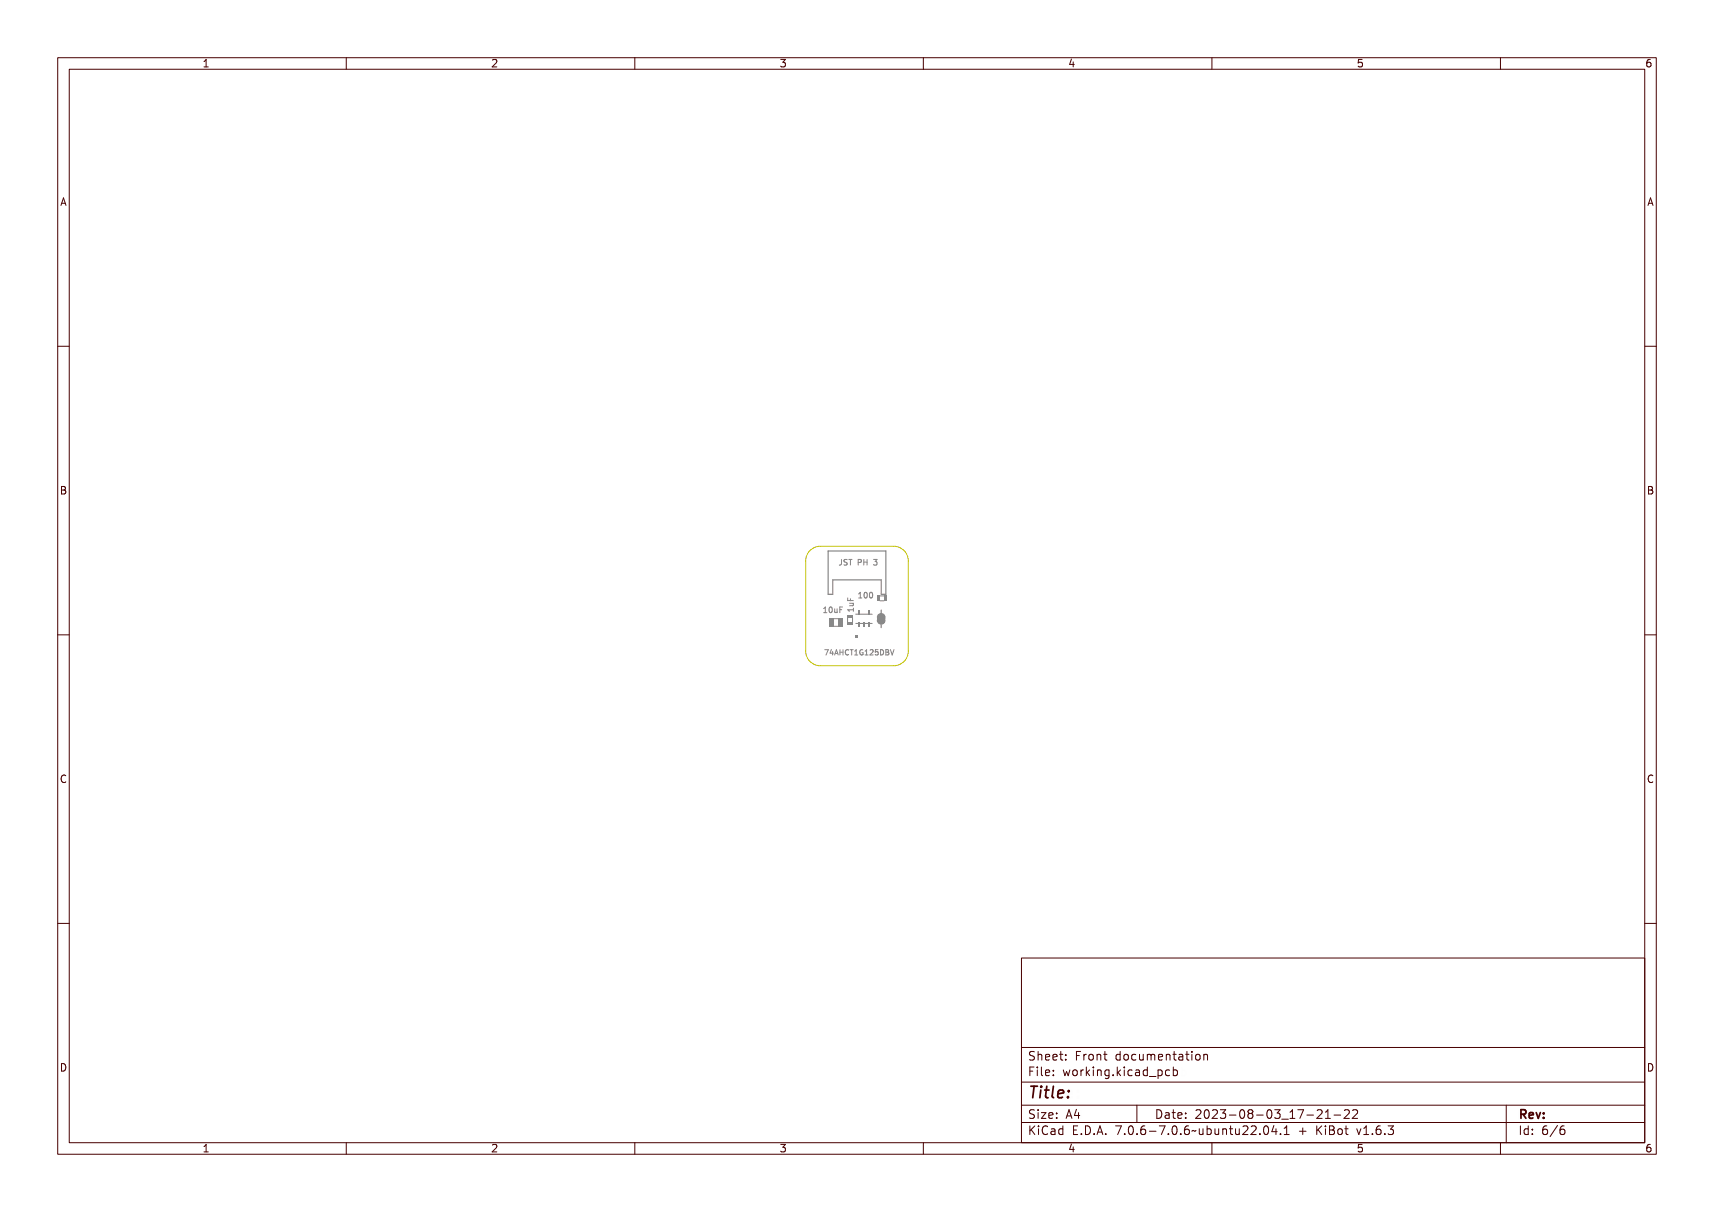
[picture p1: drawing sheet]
<svg xmlns="http://www.w3.org/2000/svg" width="297mm" height="210mm" viewBox="0 0 297 210" stroke-linecap="round" stroke-linejoin="round" font-family="sans-serif">
<g fill="none" stroke="#848484" stroke-width=".17">
<path d="M145.5 97h.4v.6a.28 .28 0 0 1-.2 .4 .28 .28 0 0 1-.3-.2 .22 .22 0 0 0 .2 .1 .22 .22 0 0 0 .2-.3v-.5h-.3zM146.2 97.1l.3-.1h.2l-.1 .1a.19 .19 0 0 0-.2-.1 .19 .19 0 0 0-.1 .3 .19 .19 0 0 0 .2 .1 .3 .3 0 0 1 .2 .5 .3 .3 0 0 1-.5-.1 .22 .22 0 0 0 .3 .1 .22 .22 0 0 0 .1-.3 .31 .31 0 0 1-.4-.2 .31 .31 0 0 1 0-.3zM146.9 97h.7v.1h-.3v.9h-.1v-.9h-.3zM148.5 97h.3a.31 .31 0 0 1 .3 .4 .31 .31 0 0 1-.4 .2v.4h-.2zM148.7 97.1h.1a.18 .18 0 0 1 .2 .2 .18 .18 0 0 1-.2 .2h-.1zM149.3 97h.1v.4h.4v-.4h.1v1h-.1v-.5h-.4v.5h-.1zM150.9 97a.29 .29 0 0 1 .4 0 .29 .29 0 0 1 0 .4 .3 .3 0 0 1 0 .5 .3 .3 0 0 1-.4-.1 .22 .22 0 0 0 .3 .1 .22 .22 0 0 0 .1-.3 .22 .22 0 0 0-.3-.1l.1-.1a.17 .17 0 0 0 .2-.2 .17 .17 0 0 0-.3-.1h-.1zM151.4 96.9h.6l-.4 .4M151.9 97.4l.1 .1-.1 .4M142.8 112.6h.6l-.4 .9h-.1l.3-.8h-.4zM143.2 105.3l.3-.1v.9h.2v.1h-.5v-.1h.2v-.7h-.2zM143.9 112.6h.1v.6h.1l-.1 .3h-.1v-.2h-.4z"/>
<path d="M143.9 112.7v.5h-.3zM144 105.3h.1a.46 .46 0 0 1 .4 .4 .46 .46 0 0 1-.4 .5l-.2-.3zM144.1 105.4a.39 .39 0 0 1 .3 .3 .39 .39 0 0 1-.3 .4l-.1-.4zM144.5 112.6h.1l.3 .9h-.1l-.1-.2h-.3v.2h-.2zM144.6 112.7l.1 .5h-.3zM144.7 105.5h.1v.5l.2 .1 .1-.1v-.5h.2v.7l-.2-.1a.23 .23 0 0 1-.3 .1 .23 .23 0 0 1-.1-.3zM145 112.6h.1v.4h.4v-.4h.1v.9h-.1v-.4h-.4v.4h-.1zM145.5 105.2h.6v.1h-.5v.3h.4v.1h-.4v.5h-.1zM145.9 112.7l.3-.1 .1 .2a.32 .32 0 0 0-.4 .3 .32 .32 0 0 0 .4 .3v.1a.45 .45 0 0 1-.5-.2 .45 .45 0 0 1 .1-.6zM146.5 112.6h.6v.1h-.2v.8h-.2v-.8h-.2zM146.9 107.1v.7M147 105.6h.8v-.2h.1v.6h-.1v-.2h-.7v.2h-.1z"/>
<path d="M147 103.9h.1v.4h.2v-.4h.2v.4h.4v.1h-.9zM147.2 104.7h.7l-.1 .1a.23 .23 0 0 1 .1 .3 .23 .23 0 0 1-.3 .1h-.4v-.1h.5l.1-.1-.1-.2h-.5zM147.3 112.7l.3-.1v.8h.2v.1h-.5v-.1h.2v-.7l-.2 .1zM147.7 107.1v.7M148.1 112.7l.3-.1 .1 .2a.32 .32 0 0 0-.4 .2 .32 .32 0 0 0 .3 .4l-.1-.3h.3v.4a.41 .41 0 0 1-.6-.1 .41 .41 0 0 1 0-.5zM148.8 112.7l.3-.1v.8h.2v.1h-.5v-.1h.2v-.7l-.2 .1zM149.2 102.7h.4v.8h.2v.2h-.6v-.2h.2v-.7l-.2 .1zM149.5 112.7a.33 .33 0 0 1 .5 .1 .33 .33 0 0 1-.2 .4l-.2 .2h.4v.1h-.5l.3-.4a.22 .22 0 0 0 0-.4 .22 .22 0 0 0-.3 .1zM150 102.8l.1-.1a.46 .46 0 0 1 .5 .5 .46 .46 0 0 1-.5 .4l-.1-.2zM150.2 102.8a.39 .39 0 0 1 .2 .4 .39 .39 0 0 1-.2 .3l-.1-.3zM150.3 112.6h.4v.1h-.3v.3a.3 .3 0 0 1 .3 .1 .3 .3 0 0 1-.1 .4 .3 .3 0 0 1-.4-.1 .23 .23 0 0 0 .3 0 .23 .23 0 0 0 .1-.3 .23 .23 0 0 0-.3 0zM150.8 102.8l.1-.1a.46 .46 0 0 1 .4 .5 .46 .46 0 0 1-.4 .4l-.2-.2z"/>
<path d="M150.9 112.6a.46 .46 0 0 1 .6 .5 .46 .46 0 0 1-.6 .4zM151 102.8a.39 .39 0 0 1 .2 .4 .39 .39 0 0 1-.2 .3l-.1-.3zM151.1 112.7a.35 .35 0 0 1 .3 .4 .35 .35 0 0 1-.3 .3zM151.7 112.6h.3a.22 .22 0 0 1 .2 .2 .22 .22 0 0 1-.1 .3 .25 .25 0 0 1 .2 .3 .25 .25 0 0 1-.3 .1h-.3zM151.8 113.1h.2a.17 .17 0 0 1 .2 .2 .17 .17 0 0 1-.2 .1h-.2zM151.8 112.7h.2a.14 .14 0 0 1 .1 .2 .14 .14 0 0 1-.1 .1h-.2zM152.4 112.6h.1l.2 .8 .2-.8h.2l-.3 .9h-.2zM153.5 112.6h.3l.2 .1-.2 .3 .2 .1v.2l-.1 .2h-.4zM153.5 113h.3M154.3 112.6l.3 .9 .3-.9"/>
<circle cx="144.2" cy="105.7" r=".09"/>
<circle cx="150.2" cy="103.2" r=".09"/>
<circle cx="151" cy="103.2" r=".09"/>
</g>
<g fill="#848484">
<path d="M146.8 106.6h1v.5h-1z" fill-rule="evenodd"/>
<path d="M146.8 107.7h1v.5h-1z" fill-rule="evenodd"/>
</g>
<path d="M144.5 108.5h.8M144.5 107.2h.7" fill="none" stroke="#848484" stroke-width=".17"/>
<g fill="#848484">
<path d="M145.2 107.1h.8v1.5h-.8z" fill-rule="evenodd"/>
<path d="M143.8 107.1h.7v1.5h-.7z" fill-rule="evenodd"/>
</g>
<path d="M143.5 95.5h10v7.5h-.8v-2.5h-8.4v2.5h-.8zM152.7 105.7v.5M152.7 108.2v.6" fill="none" stroke="#848484" stroke-width=".2"/>
<path d="M152.6 107l.1-.2 .1 .2M152.6 107.5l.1 .1 .1-.1" fill="none" stroke="#848484" stroke-width="1.3"/>
<path d="M148.3 106.4h2.8M148.3 108h2.8" fill="none" stroke="#848484" stroke-width=".17"/>
<g fill="#848484">
<path d="M148.6 105.8h.3v.7h-.3z" fill-rule="evenodd"/>
<path d="M148.6 107.9h.3v.7h-.3z" fill-rule="evenodd"/>
<path d="M149.5 107.9h.4v.7h-.4z" fill-rule="evenodd"/>
<path d="M150.5 105.8h.3v.8h-.3z" fill-rule="evenodd"/>
<path d="M150.5 107.9h.3v.7h-.3z" fill-rule="evenodd"/>
</g>
<path d="M152.5 104.1h.7M152.5 103.3h.7" fill="none" stroke="#848484" stroke-width=".17"/>
<g fill="#848484">
<path d="M153.2 103.2h.5v1h-.5z" fill-rule="evenodd"/>
<path d="M152 103.2h.5v1h-.5z" fill-rule="evenodd"/>
<path d="M148.2 110h.6v.5h-.6z" fill-rule="evenodd"/>
</g>
<path d="M140.2 95.6a2.54 2.54 0 0 1 2-.9h12.7a2.54 2.54 0 0 1 2.5 2.5v15.6a2.54 2.54 0 0 1-2.5 2.6h-12.7a2.54 2.54 0 0 1-2.6-2.6v-15.6l.1-.6z" fill="none" stroke="#c2c200" stroke-width=".17"/>
<g fill="none" stroke="#480000" stroke-width=".17">
<path d="M10 10h277v190h-277zM12 12h273v186h-273zM60 10v2M110 10v2M160 10v2M210 10v2M260 10v2M10 60h2M285 60h2M10 110h2M285 110h2M10 160h2"/>
<path d="M285 160h2M177 166h108v32h-108zM60 198v2M110 198v2M160 198v2M177 181.5h108M177 187.5h108M177 191.5h108M177 194.5h108M178.1 195.2h.2v.6l.6-.6h.3l-.6 .6 .6 .8h-.2l-.5-.7-.2 .2v.5h-.2zM178.2 185h.9v.2h-.7v.4h.6v.2h-.6v.7h-.2zM178.3 182.4l.5-.1h.2v.2a.31 .31 0 0 0-.5-.1 .31 .31 0 0 0 0 .5 .5 .5 0 0 1 .6 .6 .5 .5 0 0 1-.8 .2l-.1-.2a.34 .34 0 0 0 .4 .1 .34 .34 0 0 0 .1-.5 .47 .47 0 0 1-.5-.2 .47 .47 0 0 1 .1-.5z"/>
<path d="M178.3 192.5l.5-.1h.2v.2a.31 .31 0 0 0-.5-.1 .31 .31 0 0 0 0 .5 .5 .5 0 0 1 .6 .6 .5 .5 0 0 1-.8 .2l-.1-.2a.34 .34 0 0 0 .4 .1 .34 .34 0 0 0 .1-.5 .47 .47 0 0 1-.5-.2 .47 .47 0 0 1 .1-.5zM179.4 182.2h.2v.6a.35 .35 0 0 1 .4-.1 .35 .35 0 0 1 .2 .4v.6h-.2v-.8h-.4v.8h-.2zM179.5 185.4h.4v.9h.4v.2h-.9v-.2h.3v-.8h-.2zM179.5 192.8h.4v.9h.4v.1h-.9v-.1h.3v-.8h-.2zM179.5 195.6h.4v.9h.4v.1h-.9v-.1h.3v-.8h-.2zM179.7 184.9h.2v.3h-.2zM179.7 192.3h.2v.3h-.2zM179.7 195.1h.2v.3h-.2zM180.6 184.9h.4v1.3l.4 .1v.2l-.5-.2v-1.2h-.3zM180.6 192.8h.8v.1l-.6 .8h.6v.1h-.8v-.1l.6-.8h-.6zM180.7 182.8a.49 .49 0 0 1 .6-.1 .49 .49 0 0 1 .2 .5h-.8a.42 .42 0 0 0 .3 .4 .42 .42 0 0 0 .4-.1v.2a.6 .6 0 0 1-.8-.1 .6 .6 0 0 1 .1-.8zM180.7 195.4l.5-.2h.3v.2a.43 .43 0 0 0-.6 0 .43 .43 0 0 0-.2 .5 .43 .43 0 0 0 .2 .5 .43 .43 0 0 0 .6 0v.2a.66 .66 0 0 1-.8-.1 .66 .66 0 0 1-.1-.8z"/>
<path d="M180.8 182.9l.4-.1 .1 .3h-.6zM181.8 195.6h.2a.45 .45 0 0 1 .5 0 .45 .45 0 0 1 .1 .4v.6h-.1v-.1a.38 .38 0 0 1-.5 .2 .38 .38 0 0 1-.2-.5 .38 .38 0 0 1 .4-.2h.3a.35 .35 0 0 0-.3-.4 .35 .35 0 0 0-.4 .2zM181.9 182.8a.49 .49 0 0 1 .6-.1 .49 .49 0 0 1 .2 .5h-.8a.42 .42 0 0 0 .3 .4 .42 .42 0 0 0 .5-.1v.2a.6 .6 0 0 1-.9-.1 .6 .6 0 0 1 .1-.8zM181.9 185.5a.49 .49 0 0 1 .6-.1 .49 .49 0 0 1 .2 .5h-.8a.42 .42 0 0 0 .3 .4 .42 .42 0 0 0 .5-.1v.2a.6 .6 0 0 1-.9-.1 .6 .6 0 0 1 .1-.8zM181.9 192.9a.49 .49 0 0 1 .6-.1 .49 .49 0 0 1 .2 .5h-.8a.42 .42 0 0 0 .3 .4 .42 .42 0 0 0 .5-.1v.2a.6 .6 0 0 1-.9-.1 .6 .6 0 0 1 .1-.8zM182 196.2l.5-.1a.31 .31 0 0 1-.2 .4 .31 .31 0 0 1-.4-.1zM182 182.9l.4-.1 .1 .3h-.6zM182 185.6l.4-.1 .1 .3h-.6zM182 193l.4-.1 .1 .3h-.6zM183 195.7l.4-.2 .2 .2v-.6h.2v1.5h-.2v-.1a.42 .42 0 0 1-.5 .1 .42 .42 0 0 1-.2-.5zM183.2 195.8l.1-.1a.4 .4 0 0 1 .3 .4 .4 .4 0 0 1-.3 .4l-.2-.2zM183.2 182.3h.2v.4h.4v.1h-.4l.1 .8h.3v.1h-.2a.3 .3 0 0 1-.4-.3v-.6h-.3v-.1h.3z"/>
<path d="M183.3 185.4h.2v.3h-.2zM183.3 186.2h.2v.3h-.2zM183.3 192.8h.2v.3h-.2zM183.3 193.6h.2v.2h-.2zM184.5 182.7h.2v.3h-.2zM184.5 183.5h.2v.2h-.2zM185.2 185.4h.2l.2 .8 .1-.5h.2l.2 .5 .1-.8h.2l-.2 1.1h-.2l-.2-.7-.2 .7h-.1zM185.4 195.2h.9v.2h-.7v.4h.6v.2h-.6v.5h.7v.1h-.9zM185.7 192.4h.2l.5 1.4h-.2l-.1-.3h-.5l-.1 .3h-.2zM185.8 192.6l.2 .7h-.4zM186.6 182.3h.9v.2h-.7v.4h.6v.2h-.6v.6h-.2zM186.7 185.5a.52 .52 0 0 1 .8 .4 .52 .52 0 0 1-.8 .4l-.1-.4z"/>
<path d="M186.8 185.6l.1-.1a.39 .39 0 0 1 .4 .4 .39 .39 0 0 1-.4 .4l-.1-.2zM186.9 196.4h.2v.2h-.2zM187.1 192.4h.2v.9h.2v.2h-.2v.3h-.2v-.3h-.6v-.2zM187.1 192.6v.7h-.4zM187.8 195.2a.76 .76 0 0 1 .9 .7 .76 .76 0 0 1-.9 .7zM188 195.4a.57 .57 0 0 1 .5 .5 .57 .57 0 0 1-.5 .6zM188 182.7h.2v.2a.3 .3 0 0 1 .3-.3 .3 .3 0 0 1 .3 .3 .37 .37 0 0 0-.5-.1 .37 .37 0 0 0-.1 .4v.5h-.2zM188 185.4h.2v.2a.3 .3 0 0 1 .3-.3 .3 .3 0 0 1 .3 .3 .37 .37 0 0 0-.5-.1 .37 .37 0 0 0-.1 .4v.6h-.2zM189.1 184.9h.1v.9l.5-.4h.2l-.4 .4 .5 .7h-.2l-.4-.6-.2 .1v.5h-.1zM189.1 182.8a.52 .52 0 0 1 .8 .4 .52 .52 0 0 1-.8 .4l-.1-.4zM189.2 182.9l.1-.1a.39 .39 0 0 1 .4 .4 .39 .39 0 0 1-.4 .4l-.1-.2zM189.3 196.4h.3v.2h-.3z"/>
<path d="M190.2 182.7h.2v.1a.35 .35 0 0 1 .4-.1 .35 .35 0 0 1 .3 .4v.6h-.2l-.1-.8h-.3l-.1 .8h-.2zM190.3 185.4h.4v.9h.4v.2h-.9v-.2h.4v-.8h-.3zM190.5 195.2h.3l.4 1.4h-.2l-.1-.3h-.5l-.1 .3h-.2zM190.6 184.9h.1v.3h-.1zM190.6 195.4l.2 .7h-.4zM191.4 185.4h.2v.1a.35 .35 0 0 1 .4-.1 .35 .35 0 0 1 .3 .4v.7h-.2l-.1-.9h-.3l-.1 .9h-.2zM191.7 182.3h.1v.4h.4v.1h-.4l.1 .8h.3v.1h-.2a.3 .3 0 0 1-.3-.3v-.6h-.3v-.1h.3zM191.7 196.4h.3v.2h-.3zM192.7 185.5l.3-.2 .3 .2v-.1h.2v1a.53 .53 0 0 1-.8 .4v-.2a.36 .36 0 0 0 .4 .1 .36 .36 0 0 0 .2-.4l-.1 .1a.53 .53 0 0 1-.7-.3 .53 .53 0 0 1 .2-.6zM192.8 185.6l.1-.1a.39 .39 0 0 1 .4 .4 .39 .39 0 0 1-.4 .4l-.1-.2zM193.8 195.2h.9l-.5 1.4h-.2l.5-1.2h-.7zM193.9 182.8l.3-.2 .3 .2v-.6h.2v1.5h-.2v-.1a.42 .42 0 0 1-.6 .1 .42 .42 0 0 1-.1-.5z"/>
<path d="M194.1 182.8a.4 .4 0 0 1 .4 .4 .4 .4 0 0 1-.4 .4l-.2-.4zM194.1 186.2h.3v.3h-.3zM195.1 184.9h.2v.9l.4-.4h.3l-.5 .4 .5 .7h-.2l-.4-.6-.1 .1v.5h-.2zM195.1 182.8a.52 .52 0 0 1 .8 .4 .52 .52 0 0 1-.8 .4l-.1-.4zM195.2 182.9l.1-.1a.39 .39 0 0 1 .4 .4 .39 .39 0 0 1-.4 .4l-.1-.2zM195.3 196.4h.3v.2h-.3zM196.3 185.4h.5v.9h.3v.2h-.9v-.2h.4v-.8h-.3zM196.3 195.4a.5 .5 0 0 1 .7-.1 .5 .5 0 0 1 .1 .6 .52 .52 0 0 1-.4 .8 .52 .52 0 0 1-.5-.8zM196.4 182.8a.39 .39 0 0 1 .4-.2 .39 .39 0 0 1 .3 .3 .4 .4 0 0 0-.6 0 .4 .4 0 0 0 0 .6 .4 .4 0 0 0 .6 0 .41 .41 0 0 1-.4 .3 .41 .41 0 0 1-.4-.3v-.5zM196.5 195.4a.57 .57 0 0 1 .4 .9l-.3 .2a.86 .86 0 0 1-.1-1.1zM196.6 184.9h.2v.3h-.2zM197 191.5v3"/>
<path d="M197.4 182.7h.2v.8l.2 .1 .3-.2v-.7h.2v1h-.2v-.1a.35 .35 0 0 1-.4 .2 .35 .35 0 0 1-.3-.5zM197.6 185.5a.39 .39 0 0 1 .4-.2 .39 .39 0 0 1 .3 .3 .4 .4 0 0 0-.6 0 .4 .4 0 0 0 0 .6 .4 .4 0 0 0 .6 0 .41 .41 0 0 1-.4 .3 .41 .41 0 0 1-.4-.3v-.5zM197.7 196.4h.3v.2h-.3zM198.6 182.7h.1l.2-.1a.22 .22 0 0 0 .2 .2 .22 .22 0 0 0 .2-.2l.2 .3 .1 .8h-.2v-.8l-.1-.1-.2 .1v.8h-.1v-.8l-.2-.1-.1 .1v.8h-.1zM198.7 185.4h.1a.45 .45 0 0 1 .5 0 .45 .45 0 0 1 .2 .4v.7h-.2v-.2a.38 .38 0 0 1-.5 .2 .38 .38 0 0 1-.2-.5 .38 .38 0 0 1 .5-.2h.2a.35 .35 0 0 0-.3-.4 .35 .35 0 0 0-.3 .2zM198.7 195.4l.5-.2h.2v.2a.43 .43 0 0 0-.5 0 .43 .43 0 0 0-.1 .5 .48 .48 0 0 1 .7 0 .48 .48 0 0 1-.1 .7 .48 .48 0 0 1-.7-.1l-.1-.6zM198.8 186l.5-.1a.31 .31 0 0 1-.1 .4 .31 .31 0 0 1-.4-.1zM198.9 195.9a.29 .29 0 0 1 .4 .1 .29 .29 0 0 1-.1 .4 .29 .29 0 0 1-.4-.1zM199.9 185.5l.3-.2 .3 .2v-.6h.2v1.6h-.2v-.2a.42 .42 0 0 1-.5 .1 .42 .42 0 0 1-.2-.5zM199.9 182.8a.49 .49 0 0 1 .6-.1 .49 .49 0 0 1 .2 .5h-.7a.42 .42 0 0 0 .2 .4 .42 .42 0 0 0 .5-.1v.2a.6 .6 0 0 1-.8-.1 .6 .6 0 0 1 0-.8zM200 196h.5v.2h-.5zM200 185.6l.1-.1a.39 .39 0 0 1 .4 .4 .39 .39 0 0 1-.4 .4l-.1-.2z"/>
<path d="M200.1 182.9l.3-.1 .2 .3h-.6zM200.1 192.4a.76 .76 0 0 1 1 .7 .76 .76 0 0 1-1 .7zM200.3 192.6a.57 .57 0 0 1 .6 .5 .57 .57 0 0 1-.6 .6zM200.9 186.8l1.2 .1zM201 195.2h.9l-.5 1.4h-.2l.5-1.2h-.7zM201.1 182.7h.1v.1a.35 .35 0 0 1 .5-.1 .35 .35 0 0 1 .2 .4v.6h-.2v-.8h-.4l-.1 .8h-.1zM201.4 192.8h.2a.45 .45 0 0 1 .5 0 .45 .45 0 0 1 .1 .4v.6h-.1v-.1a.38 .38 0 0 1-.5 .2 .38 .38 0 0 1-.2-.5 .38 .38 0 0 1 .4-.2h.3a.35 .35 0 0 0-.3-.4 .35 .35 0 0 0-.4 .2zM201.6 193.4l.5-.1a.31 .31 0 0 1-.2 .4 .31 .31 0 0 1-.4-.1zM202.2 185.4h.2v.1a.46 .46 0 0 1 .6 0 .46 .46 0 0 1 .1 .6 .39 .39 0 0 1-.2 .4 .39 .39 0 0 1-.5-.2v.6h-.2zM202.5 182.3h.2v.4h.4v.1h-.4v.8h.4v.1h-.2a.3 .3 0 0 1-.4-.3v-.6h-.3v-.1h.3zM202.5 185.6l.1-.1a.4 .4 0 0 1 .4 .4 .4 .4 0 0 1-.4 .4l-.2-.2zM202.5 196.4h.3v.2h-.3z"/>
<path d="M202.8 192.4h.2v.4h.4v.1h-.4l.1 .8h.3v.1h-.2a.3 .3 0 0 1-.4-.3v-.6h-.3v-.1h.3zM203.5 182.7h.2a.45 .45 0 0 1 .4 0 .45 .45 0 0 1 .2 .4v.6h-.2v-.1a.38 .38 0 0 1-.5 .2 .38 .38 0 0 1-.2-.5 .38 .38 0 0 1 .5-.2h.2a.35 .35 0 0 0-.2-.4 .35 .35 0 0 0-.4 .2zM203.5 195.4a.5 .5 0 0 1 .7-.1 .5 .5 0 0 1 .1 .6 .52 .52 0 0 1-.4 .8 .52 .52 0 0 1-.5-.8zM203.6 185.5a.39 .39 0 0 1 .4-.2 .39 .39 0 0 1 .3 .3 .4 .4 0 0 0-.5 0 .4 .4 0 0 0 0 .6 .4 .4 0 0 0 .5 0 .41 .41 0 0 1-.4 .3 .41 .41 0 0 1-.4-.3v-.5zM203.7 183.3l.4-.1a.31 .31 0 0 1-.1 .4 .31 .31 0 0 1-.4-.1zM203.7 195.4a.57 .57 0 0 1 .4 .9l-.2 .2a.86 .86 0 0 1-.2-1.1zM203.9 192.9a.49 .49 0 0 1 .6-.1 .49 .49 0 0 1 .2 .5h-.8a.42 .42 0 0 0 .3 .4 .42 .42 0 0 0 .5-.1v.2a.6 .6 0 0 1-.9-.1 .6 .6 0 0 1 .1-.8zM204 193l.4-.1 .1 .3h-.6zM204.7 184.9h.1v.6a.45 .45 0 0 1 .7 0 .45 .45 0 0 1 0 .6 .39 .39 0 0 1-.2 .4 .39 .39 0 0 1-.5-.2v.2h-.1zM204.9 182.3h.2v.4h.4v.1h-.4v.8h.4v.1h-.2a.3 .3 0 0 1-.4-.3v-.6h-.3v-.1h.3zM204.9 185.6l.1-.1a.39 .39 0 0 1 .4 .4 .39 .39 0 0 1-.4 .4l-.1-.2zM204.9 196.4h.3v.2h-.3z"/>
<path d="M205.3 192.8h.2v.3h-.2zM205.3 193.6h.2v.2h-.2zM205.9 182.7h.5v.9h.3v.1h-.9v-.1h.4v-.8h-.3zM205.9 195.4l.5-.2h.2v.2a.43 .43 0 0 0-.5 0 .43 .43 0 0 0-.1 .5 .48 .48 0 0 1 .7 0 .48 .48 0 0 1-.1 .7 .48 .48 0 0 1-.7-.1l-.1-.6zM206.1 195.9a.29 .29 0 0 1 .4 .1 .29 .29 0 0 1-.1 .4 .29 .29 0 0 1-.4-.1zM206.2 182.2h.2v.3h-.2zM207 196l.3-.1 .5 .1 .2-.1a.38 .38 0 0 1-.7 .2l-.3 .1zM207.1 182.8a.52 .52 0 0 1 .8 .4 .52 .52 0 0 1-.8 .4l-.1-.4zM207.3 182.9l.1-.1a.39 .39 0 0 1 .4 .4 .39 .39 0 0 1-.4 .4l-.2-.2zM207.4 192.5a.53 .53 0 0 1 .8 .1 .53 .53 0 0 1-.3 .7l-.3 .4h.7v.1h-.9v-.1l.3-.4a.49 .49 0 0 0 .2-.7l-.5 .1zM208.3 182.7h.1v.1a.35 .35 0 0 1 .5-.1 .35 .35 0 0 1 .2 .4v.6h-.2v-.8h-.4l-.1 .8h-.1zM208.3 195.6h.1l.1 .8 .2 .1 .2-.2v-.7h.2v1h-.2v-.1a.35 .35 0 0 1-.4 .2 .35 .35 0 0 1-.2-.5z"/>
<path d="M208.7 192.6a.5 .5 0 0 1 .6-.1 .5 .5 0 0 1 .2 .6 .52 .52 0 0 1-.5 .8 .52 .52 0 0 1-.4-.8zM208.9 192.6a.57 .57 0 0 1 .4 .9l-.3 .2a.86 .86 0 0 1-.1-1.1zM209.5 195.1h.2v.6a.45 .45 0 0 1 .6-.1 .45 .45 0 0 1 .1 .7 .39 .39 0 0 1-.3 .4 .39 .39 0 0 1-.4-.2v.1h-.2zM209.7 195.8l.1-.1a.4 .4 0 0 1 .4 .4 .4 .4 0 0 1-.4 .4l-.1-.2zM209.8 192.5a.53 .53 0 0 1 .8 .1 .53 .53 0 0 1-.3 .7l-.3 .4h.7v.1h-.9v-.1l.3-.4a.49 .49 0 0 0 .2-.7l-.5 .1zM210 198v2M210.7 195.6h.2v.8l.2 .1 .2-.2v-.7h.2v1h-.2v-.1a.35 .35 0 0 1-.4 .2 .35 .35 0 0 1-.2-.5zM211 192.4a.46 .46 0 0 1 .6 0 .46 .46 0 0 1 .1 .6l-.1 .1a.45 .45 0 0 1 .2 .6 .45 .45 0 0 1-.6 .2l-.2-.1v-.2a.35 .35 0 0 0 .5 .1 .35 .35 0 0 0 0-.5h-.3v-.2a.28 .28 0 0 0 .4-.1 .28 .28 0 0 0 0-.3 .28 .28 0 0 0-.4 0h-.2zM211.9 195.6h.2v.1a.35 .35 0 0 1 .4-.1 .35 .35 0 0 1 .2 .4v.6h-.2v-.8h-.4v.8h-.2zM212.4 193.2h.5v.2h-.5zM213.3 195.2h.2v.4h.4v.1h-.4v.8h.4v.1h-.2a.3 .3 0 0 1-.4-.3v-.6h-.3v-.1h.3zM213.5 192.6a.5 .5 0 0 1 .6-.1 .5 .5 0 0 1 .2 .6 .52 .52 0 0 1-.5 .8 .52 .52 0 0 1-.4-.8z"/>
<path d="M213.7 192.6a.57 .57 0 0 1 .4 .9l-.3 .2a.86 .86 0 0 1-.1-1.1zM214.3 195.6h.2v.8l.2 .1 .2-.2v-.7h.2v1h-.2v-.1a.35 .35 0 0 1-.4 .2 .35 .35 0 0 1-.2-.5zM214.7 192.5a.41 .41 0 0 1 .7-.1 .41 .41 0 0 1-.2 .7 .42 .42 0 0 1 .2 .6 .42 .42 0 0 1-.7 0 .42 .42 0 0 1 .2-.6l-.3-.2zM215.5 195.3a.53 .53 0 0 1 .8 .1 .53 .53 0 0 1-.3 .7l-.3 .4h.6v.1h-.9v-.1l.4-.4a.49 .49 0 0 0 .2-.8l-.5 .2zM216 193.2h.5v.2h-.5zM216.7 195.3a.53 .53 0 0 1 .8 .1 .53 .53 0 0 1-.3 .7l-.3 .4h.6v.1h-.9v-.1l.4-.4a.49 .49 0 0 0 .2-.8l-.5 .2zM217.1 192.6a.5 .5 0 0 1 .7-.1 .5 .5 0 0 1 .1 .6 .52 .52 0 0 1-.5 .8 .52 .52 0 0 1-.4-.8zM217.3 192.6a.57 .57 0 0 1 .4 .9l-.3 .2a.86 .86 0 0 1-.1-1.1zM218.2 196.4h.2v.2h-.2zM218.2 192.4a.46 .46 0 0 1 .6 0 .46 .46 0 0 1 .1 .6l-.1 .1a.45 .45 0 0 1 .2 .6 .45 .45 0 0 1-.6 .2l-.2-.1v-.2a.35 .35 0 0 0 .5 .1 .35 .35 0 0 0 0-.5h-.3v-.2a.28 .28 0 0 0 .4-.1 .28 .28 0 0 0 0-.3 .28 .28 0 0 0-.4 0h-.2zM219.2 195.4a.5 .5 0 0 1 .6-.1 .5 .5 0 0 1 .2 .6 .52 .52 0 0 1-.5 .8 .52 .52 0 0 1-.5-.8zM219.2 194.2l1.3 .1z"/>
<path d="M219.4 195.4a.57 .57 0 0 1 .3 .9l-.2 .2a.86 .86 0 0 1-.1-1.1zM220.7 192.5l.5-.1v1.3h.3v.1h-.8v-.1h.3v-1.1h-.3zM220.8 195.2h.2v.9h.2v.2h-.2v.3h-.2v-.3h-.6v-.2zM220.8 195.4v.7h-.4zM221.8 196.4h.2v.2h-.2zM221.8 192.4h.9l-.5 1.4h-.2l.5-1.2h-.7zM222.8 195.3l.5-.1v1.3h.3v.1h-.8v-.1h.3v-1.1h-.3zM223.2 193.2h.5v.2h-.5zM224.2 192.5a.53 .53 0 0 1 .8 .1 .53 .53 0 0 1-.3 .7l-.3 .4h.7v.1h-.9v-.1l.3-.4a.49 .49 0 0 0 .2-.7l-.5 .1zM225.4 195.5h.2v.4h.4v.2h-.4v.4h-.2v-.4h-.4v-.2h.4zM225.5 192.5l.5-.1v1.3h.3v.1h-.8v-.1h.3v-1.1h-.3zM226.8 193.2h.5v.2h-.5z"/>
<path d="M227.5 195.2h.2v.6l.6-.6h.2l-.6 .6 .6 .8h-.2l-.5-.7-.1 .2v.5h-.2zM227.8 192.5a.53 .53 0 0 1 .8 .1 .53 .53 0 0 1-.2 .7l-.4 .4h.7v.1h-.9v-.1l.3-.4a.49 .49 0 0 0 .2-.7l-.5 .1zM228.8 195.6h.4v.9h.4v.1h-.9v-.1h.4v-.8h-.3zM229 192.5a.53 .53 0 0 1 .8 .1 .53 .53 0 0 1-.2 .7l-.4 .4h.7v.1h-.9v-.1l.3-.4a.49 .49 0 0 0 .2-.7l-.5 .1zM229.1 195.1h.1v.3h-.1zM229.9 195.2h.4a.35 .35 0 0 1 .5 .2 .35 .35 0 0 1-.3 .5 .41 .41 0 0 1 .3 .5 .41 .41 0 0 1-.5 .2h-.4zM230.1 196h.2a.27 .27 0 0 1 .3 .2 .27 .27 0 0 1-.3 .3h-.2zM230.1 195.4h.2a.23 .23 0 0 1 .3 .2 .23 .23 0 0 1-.3 .2h-.2zM231.2 193.2h1.1M231.2 195.7a.52 .52 0 0 1 .8 .4 .52 .52 0 0 1-.8 .4l-.1-.4zM231.3 195.8l.1-.1a.39 .39 0 0 1 .4 .4 .39 .39 0 0 1-.4 .4l-.1-.2zM232.6 195.2h.1v.4h.4v.1h-.4l.1 .8h.3v.1h-.2a.3 .3 0 0 1-.3-.3v-.6h-.3v-.1h.3z"/>
<path d="M233 192.4l.2-.1h.3l.2 .1 .1 .3-.1 .2-.8 .9h.9M234.4 192.4l.2-.1h.4l.2 .1v.3v.2l-.9 .9h.9M234.6 195.6h.2l.3 .9 .4-.9h.2l-.4 1h-.3zM236 195.3l.5-.1v1.3h.3v.1h-.8v-.1h.3v-1.1h-.3zM237.4 196.4h.3v.2h-.3zM238.4 195.4l.5-.2h.2v.2a.43 .43 0 0 0-.5 0 .43 .43 0 0 0-.1 .5 .48 .48 0 0 1 .7 0 .48 .48 0 0 1-.1 .7 .48 .48 0 0 1-.7-.1l-.1-.6zM238.6 195.9a.29 .29 0 0 1 .4 .1 .29 .29 0 0 1-.1 .4 .29 .29 0 0 1-.4-.1zM239.8 196.4h.3v.2h-.3zM240.7 195.2a.46 .46 0 0 1 .6 0 .46 .46 0 0 1 .1 .6l-.1 .1a.45 .45 0 0 1 .2 .6 .45 .45 0 0 1-.6 .2l-.2-.1v-.2a.35 .35 0 0 0 .5 .1 .35 .35 0 0 0 0-.5l-.3-.1v-.1a.28 .28 0 0 0 .4-.1 .28 .28 0 0 0 0-.3 .28 .28 0 0 0-.4 0h-.2zM260 198v2M261 191.5v6.5M263.2 195.2h.8v.2h-.3v1.1h.3v.1h-.8v-.1h.3v-1.1h-.3z"/>
<path d="M264.4 195.7l.3-.2 .3 .2v-.6h.2v1.5h-.2v-.1a.42 .42 0 0 1-.5 .1 .42 .42 0 0 1-.2-.5zM264.6 195.8l.1-.1a.4 .4 0 0 1 .3 .4 .4 .4 0 0 1-.3 .4l-.2-.2zM265.9 195.6h.2v.3h-.2zM265.9 196.4h.2v.2h-.2zM268.1 195.4l.5-.2h.2v.2a.43 .43 0 0 0-.5 0 .43 .43 0 0 0-.2 .5 .48 .48 0 0 1 .7 0 .48 .48 0 0 1-.1 .7 .48 .48 0 0 1-.6-.1l-.2-.6zM268.2 195.9a.29 .29 0 0 1 .4 .1 .29 .29 0 0 1 0 .4 .29 .29 0 0 1-.4-.1zM269.9 195.2h.2l-.8 1.6h-.2zM270.5 195.4l.5-.2h.2v.2a.43 .43 0 0 0-.5 0 .43 .43 0 0 0-.2 .5 .48 .48 0 0 1 .7 0 .48 .48 0 0 1 0 .7 .48 .48 0 0 1-.7-.1l-.1-.6zM270.6 195.9a.29 .29 0 0 1 .4 .1 .29 .29 0 0 1 0 .4 .29 .29 0 0 1-.4-.1z"/>
<circle cx="196.7" cy="195.9" r=".13"/>
<circle cx="203.9" cy="195.9" r=".13"/>
<circle cx="209" cy="193.1" r=".13"/>
<circle cx="213.8" cy="193.1" r=".13"/>
<circle cx="215" cy="193.4" r=".29"/>
<circle cx="215" cy="192.8" r=".25"/>
<circle cx="217.4" cy="193.1" r=".13"/>
<circle cx="219.5" cy="195.9" r=".13"/>
</g>
<g fill="none" stroke="#480000" stroke-width=".3">
<path d="M178.1 188.4h1.4v.2h-.6v1.7h-.2v-1.7h-.6zM179.9 188.8h.7v1.3h.4v.2h-1.2v-.2h.5v-1.1h-.4zM180.3 188.3h.3v.3h-.3zM181.8 188.4h.2v.4h.6v.2h-.6v1l.2 .1h.4v.2a.55 .55 0 0 1-.8-.5v-.8h-.4v-.2h.4zM183 188.3h.6l.1 1.6 .1 .2h.4v.2a.54 .54 0 0 1-.8-.5v-1.4h-.4zM184.8 189a.65 .65 0 0 1 .8-.1 .65 .65 0 0 1 .3 .7h-1.1a.56 .56 0 0 0 .4 .5 .56 .56 0 0 0 .6-.1v.2a.81 .81 0 0 1-1.1-.1 .81 .81 0 0 1 .1-1.1zM185 189.1l.3-.1a.37 .37 0 0 1 .3 .4h-.8zM186.7 188.9h.3v.4h-.3zM186.7 189.9h.3v.4h-.3zM263.1 192.4a.73 .73 0 0 1 .9 .2v.3l-.3 .3 .5 .6h-.2l-.3-.4-.2-.2h-.2v.6h-.2zM263.3 192.6h.2a.26 .26 0 0 1 .3 .2 .26 .26 0 0 1-.2 .3h-.3zM264.5 192.9a.49 .49 0 0 1 .6-.1 .49 .49 0 0 1 .2 .5h-.8a.42 .42 0 0 0 .3 .4 .42 .42 0 0 0 .4-.1v.2a.6 .6 0 0 1-.8-.1 .6 .6 0 0 1 .1-.8z"/>
<path d="M264.6 193l.3-.1 .2 .3h-.6zM265.5 192.8h.2l.3 .9 .3-.9h.2l-.4 1h-.2zM267.1 192.8h.2v.3h-.2zM267.1 193.6h.2v.2h-.2z"/>
</g>
<text font-size="2.7" fill="#480000" x="178" y="190.3">Title:</text>
<g font-size="2" fill="#480000">
<text x="178" y="183.7">Sheet: Front documentation</text>
<text x="178" y="186.5">File: working.kicad_pcb</text>
<text x="178" y="193.9">Size: A4</text>
<text x="178" y="196.6">KiCad E.D.A. 7.0.6-7.0.6~ubuntu22.04.1 + KiBot v1.6.3</text>
<text x="200" y="193.9">Date: 2023-08-03_17-21-22</text>
<text x="263" y="196.6">Id: 6/6</text>
<text x="263" y="193.9">Rev:</text>
</g>
<g font-size="1.7" fill="#480000">
<text x="35" y="11.7">1</text>
<text x="85" y="11.7">2</text>
<text x="135" y="11.7">3</text>
<text x="185" y="11.7">4</text>
<text x="235" y="11.7">5</text>
<text x="285" y="11.7">6</text>
<text x="10.5" y="35.7">A</text>
<text x="285.5" y="35.7">A</text>
<text x="10.5" y="85.6">B</text>
<text x="285.5" y="85.6">B</text>
<text x="10.5" y="135.7">C</text>
<text x="285.5" y="135.7">C</text>
<text x="10.5" y="185.6">D</text>
<text x="285.5" y="185.6">D</text>
<text x="35" y="199.7">1</text>
<text x="85" y="199.7">2</text>
<text x="135" y="199.7">3</text>
<text x="185" y="199.7">4</text>
<text x="235" y="199.7">5</text>
<text x="285" y="199.7">6</text>
</g>
<g font-size="1.3" fill="#848484">
<text x="145.3" y="98">JST PH 3</text>
<text x="143" y="106.2">10uF</text>
<text x="147.9" y="106.1" transform="rotate(-90 147.9 106.1)">1uF</text>
<text x="149.1" y="103.7">100</text>
</g>
<text font-size="1.2" fill="#848484" x="142.7" y="113.5">74AHCT1G125DBV</text>
</svg>
